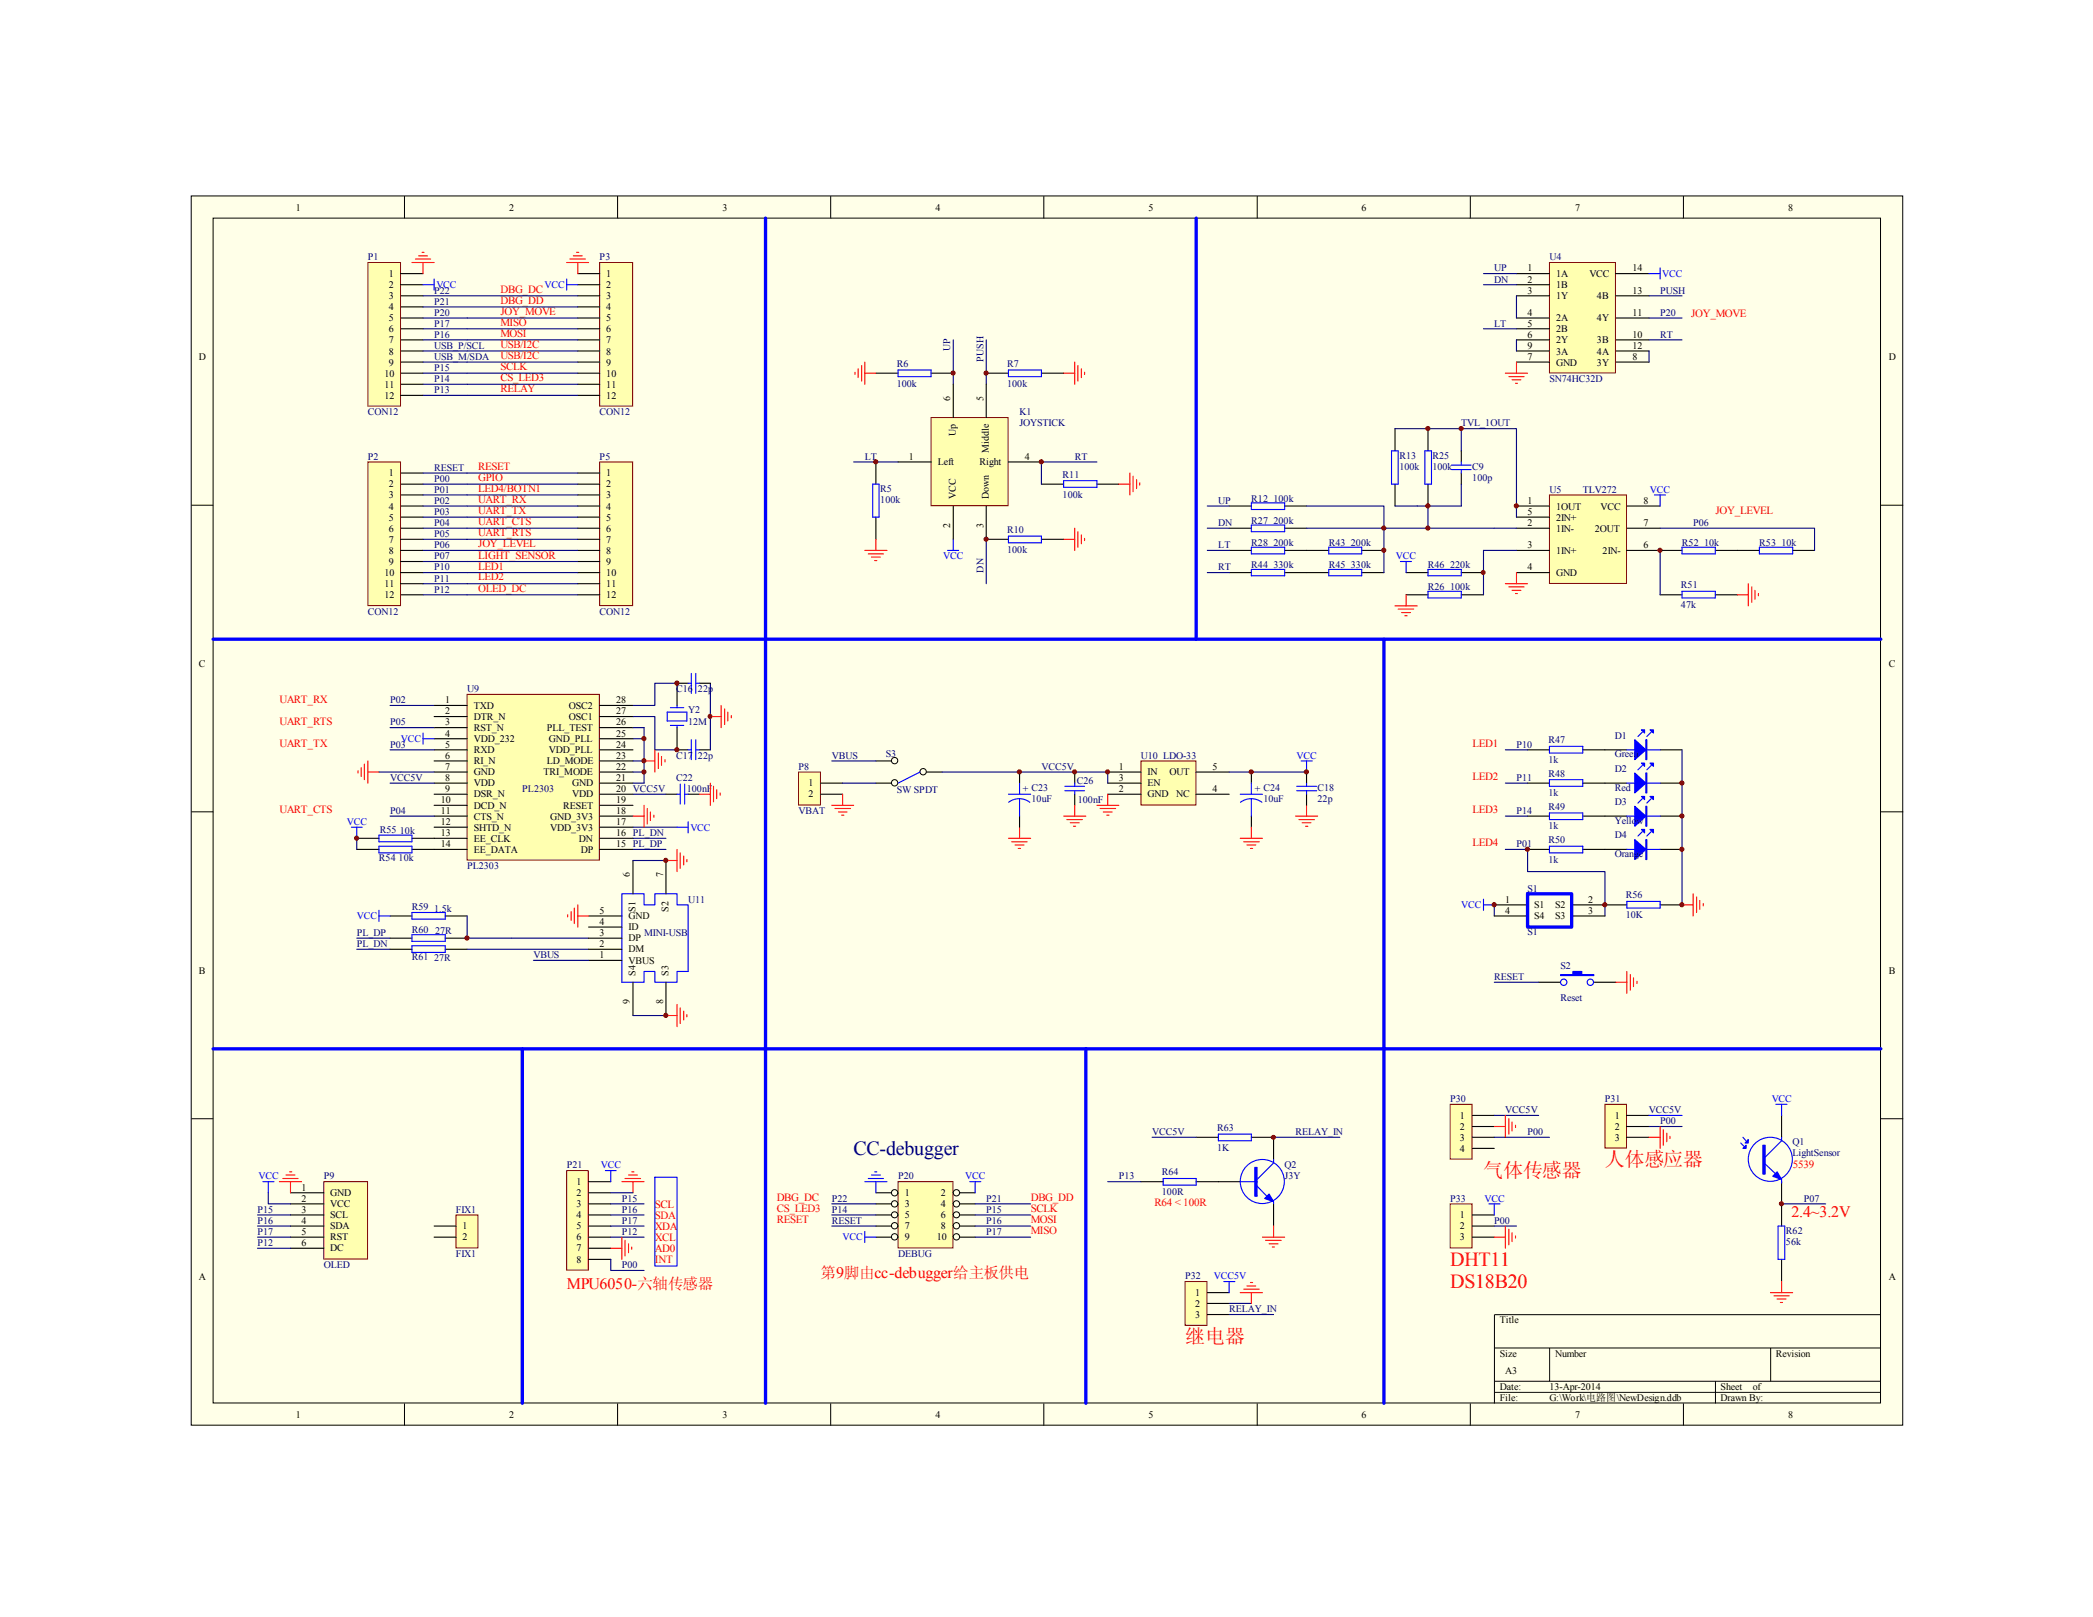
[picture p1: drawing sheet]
<svg xmlns="http://www.w3.org/2000/svg" width="279mm" height="216mm" viewBox="0 0 279 216" stroke-linecap="round" stroke-linejoin="round" font-family="sans-serif">
<path d="M25.5 26.2h228.5v164.1h-228.5z" fill="#ffffe8"/>
<g fill="none" stroke="#000" stroke-width=".13">
<path d="M25.5 26.2h228.5v164.1h-228.5zM28.4 29.1h222.6v158.2h-222.6zM54 26.2v2.9M82.4 26.2v2.9M110.9 26.2v2.9M139.3 26.2v2.9M167.8 26.2v2.9M196.3 26.2v2.9M224.7 26.2v2.9M25.5 67.5h3M251.1 67.5h3M25.5 108.4h3"/>
<path d="M251.1 108.4h3M25.5 149.4h3M251.1 149.4h3M199.5 180h51.6M206.9 180v4.4M236.4 180v4.4M251.1 175.5h-51.6v11.9M54 187.4v3M82.4 187.4v3M110.9 187.4v3M139.3 187.4v3M167.8 187.4v3"/>
<path d="M196.3 187.4v3M199.5 184.4h51.6M199.5 185.9h51.6M224.7 187.4v3M229 184.4v3"/>
</g>
<path d="M49.1 61.7h4.4v19.2h-4.4z" fill="#ffffb0"/>
<path d="M49.1 61.7h4.4v19.2h-4.4z" fill="none" stroke="#800000" stroke-width=".13"/>
<path d="M53.5 63.2h3M53.5 64.6h3M53.5 66.1h3M53.5 67.6h3M53.5 69h3M53.5 70.5h3M53.5 72h3M53.5 73.5h3M53.5 75h3M53.5 76.5h3M53.5 77.9h3M53.5 79.4h3" fill="none" stroke="#000" stroke-width=".15"/>
<path d="M56.5 63.2h5.9M56.5 64.6h5.9M56.5 66.1h5.9M56.5 67.6h5.9M56.5 69h5.9M56.5 70.5h5.9M56.5 72h5.9M56.5 73.5h5.9M56.5 75h5.9M56.5 76.5h5.9M56.5 77.9h5.9M56.5 79.4h5.9" fill="none" stroke="#000080" stroke-width=".15"/>
<path d="M49.1 35.1h4.4v19.1h-4.4z" fill="#ffffb0"/>
<path d="M49.1 35.1h4.4v19.1h-4.4z" fill="none" stroke="#800000" stroke-width=".13"/>
<g fill="none" stroke="#000" stroke-width=".15">
<path d="M53.5 36.5h3M53.5 38h3M53.5 39.5h3M53.5 41h3M53.5 42.5h3M53.5 43.9h3M53.5 45.4h3M53.5 46.9h3M53.5 48.3h3M53.5 49.8h3M53.5 51.3h3M53.5 52.8h3"/>
<path d="M116.9 49.8h3M124.3 49.8h3M131.7 49.8h2.9M139 49.8h3M116.9 61.7v2.9M116.9 69v3M131.7 72h2.9M139 72h3M139 64.6h3M146.4 64.6h3"/>
</g>
<g fill="none" stroke="#000080" stroke-width=".15">
<path d="M56.5 42.5h5.9M56.5 43.9h5.9M56.5 45.4h5.9M56.5 46.9h5.9M56.5 48.3h5.9M56.5 49.8h5.9M56.5 51.3h5.9M56.5 52.8h5.9M127.3 45.4v5.9M131.7 45.4v5.9M114 61.7h5.9M131.7 72v5.9"/>
<path d="M146.4 61.7h-7.4v2.9"/>
</g>
<path d="M119.9 49.4h4.4v.9h-4.4zM134.6 49.4h4.4v.9h-4.4zM116.5 64.6h.8v4.4h-.8zM126.5 73.5h1.5M127.3 72v1.5M134.6 71.6h4.4v.9h-4.4zM142 64.2h4.4v.9h-4.4z" fill="none" stroke="#00f" stroke-width=".15"/>
<g fill="none" stroke="#f00" stroke-width=".15">
<path d="M114.1 49.7v.3M114.6 49.2v1.2M115 48.8v2.1M115.4 49.8h1.5M115.4 48.3v3M142 49.8h1.5M143.5 48.3v3M143.9 48.8v2.1M144.4 49.2v1.2M144.8 49.7v.3M115.4 73.5h3M115.9 74h2"/>
<path d="M116.3 74.4h1.2M116.8 74.8h.3M116.9 72v1.5M142 72h1.5M143.5 70.5v3M143.9 71v2.1M144.4 71.4v1.2M144.8 71.9v.3M149.4 64.6h1.4M150.8 63.2v2.9M151.3 63.6v2.1M151.7 64.1v1.1"/>
<path d="M152.1 64.5v.3"/>
</g>
<path d="M124.3 55.8h10.3v11.7h-10.3z" fill="#ffffb0"/>
<path d="M124.3 55.8h10.3v11.7h-10.3z" fill="none" stroke="#800000" stroke-width=".13"/>
<path d="M127.3 51.3v4.5M131.7 51.3v4.5M119.9 61.7h4.4M127.3 67.6v4.4M131.7 67.6v4.4M134.6 61.7h4.4" fill="none" stroke="#000" stroke-width=".15"/>
<path d="M206.9 35.1h8.7v14.7h-8.7z" fill="#ffffb0"/>
<path d="M206.8 35.1h8.8v14.7h-8.8z" fill="none" stroke="#800000" stroke-width=".13"/>
<g fill="none" stroke="#000" stroke-width=".15">
<path d="M202.4 36.5h4.4M202.4 38h4.4M202.4 39.5h4.4M215.7 36.5h4.4M215.7 39.5h4.4M202.4 42.5h4.4M202.4 43.9h4.4M202.4 45.4h4.4M202.4 48.3h4.4M202.4 46.9h4.4M215.7 42.5h4.4M215.7 45.4h4.4"/>
<path d="M215.7 48.3h4.4M215.7 46.9h4.4"/>
</g>
<path d="M206.9 66.1h10.2v11.8h-10.2z" fill="#ffffb0"/>
<path d="M206.8 66.1h10.3v11.8h-10.3z" fill="none" stroke="#800000" stroke-width=".13"/>
<g fill="none" stroke="#000" stroke-width=".15">
<path d="M186.2 57.2v3M190.6 57.2v3M164.1 67.6h2.9M164.1 70.5h2.9M164.1 73.5h2.9M164.1 76.5h2.9M171.5 67.6h2.9M171.5 70.5h2.9M171.5 73.5h5.9M171.5 76.5h5.9M181.8 73.5h2.9M181.8 76.5h2.9"/>
<path d="M186.2 64.6v3M187.7 76.5h2.9M187.7 79.4h2.9M190.6 64.6v3M195.1 76.5h2.9M195.1 79.4h2.9M195.1 60.2v1.5M195.1 63.2v1.4M202.4 67.6h4.4M202.4 70.5h4.4M202.4 73.5h4.4M202.4 76.5h4.4"/>
<path d="M202.4 69h4.4M217.2 67.6h4.4M217.2 70.5h4.4M217.2 73.5h7.3M221.6 79.4h2.9M229 73.5h5.9M229 79.4h2.9M239.3 73.5h2.9M116.9 104.6h2.1M116.9 101.6h2.1M123.7 103.1h2.1M203.9 100.1h2.9"/>
<path d="M203.9 104.6h2.9M203.9 109h2.9M203.9 113.4h2.9M211.3 100.1h5.9M211.3 104.6h5.9M211.3 109h5.9M211.3 113.4h5.9M221.6 100.1h2.9M221.6 104.6h2.9M221.6 109h2.9M221.6 113.4h2.9M214.2 120.8h3"/>
<path d="M221.6 120.8h2.9"/>
</g>
<g fill="none" stroke="#000080" stroke-width=".15">
<path d="M198 36.5h4.4M198 38h4.4M202.4 39.5v3M220.1 39.5h4.4M186.2 57.2h8.9v3M195.1 57.2h7.3v10.4M198 43.9h4.4M220.1 45.4h4.4M220.1 42.5h4.4M161.2 70.5h2.9M161.2 73.5h2.9M161.2 67.6h2.9"/>
<path d="M161.2 76.5h2.9M174.4 67.6h10.3v8.9M174.4 70.5h10.3M190.6 67.6v2.9M195.1 64.6v3h-8.9M199.5 70.5h2.9M202.4 73.5h-4.4v5.9M201 113.4h2.9v3h10.3v4.4M201 100.1h2.9M201 104.6h2.9M201 109h2.9M224.5 100.1v20.7"/>
</g>
<g fill="none" stroke="#f00" stroke-width=".15">
<path d="M201 49.8h2.9M201.4 50.3h2.1M201.8 50.7h1.2M202.3 51.2h.3M202.4 48.3v1.5M187.7 79.4v1.5M201 77.9h2.9M201.4 78.4h2.1M201.8 78.8h1.2M202.3 79.2h.3M202.4 76.5v1.4M231.9 79.4h1.5"/>
<path d="M233.4 77.9v3M233.8 78.4v2M234.3 78.8v1.2M234.7 79.2v.3M186.2 80.9h3M186.6 81.3h2.1M187.1 81.8h1.2M187.5 82.2h.3M226 119.3v3M226.5 119.8v2M224.5 120.8h1.5M226.9 120.2v1.2"/>
<path d="M227.4 120.7v.2"/>
</g>
<g fill="none" stroke="#00f" stroke-width=".15">
<path d="M220.1 36.5h1.5M221.6 35.8v1.5M167 67.1h4.5v.9h-4.5zM167 70.1h4.5v.9h-4.5zM167 73.1h4.5v.9h-4.5zM167 76h4.5v.9h-4.5zM177.4 73.1h4.4v.9h-4.4zM177.4 76h4.4v.9h-4.4zM185.8 60.2h.8v4.4h-.8zM186.9 75h1.5M187.7 75v1.5M190.2 60.2h.9v4.4h-.9z"/>
<path d="M190.6 76h4.5v.9h-4.5zM190.6 79h4.5v.8h-4.5zM193.8 62.1h2.6M193.8 62.7h2.6M195.1 61.7v.4M195.1 62.7v.5M220.9 66.1h1.4M221.6 66.1v1.5M224.5 73.1h4.5v.9h-4.5zM224.5 79h4.5v.8h-4.5zM234.9 73.1h4.4v.9h-4.4zM206.8 99.7h4.5v.8h-4.5z"/>
<path d="M219.2 97.7l-.5 .6M220.4 97.7l-.6 .6M122.8 103.1l-2.9 1.5M206.8 104.1h4.5v.9h-4.5zM206.8 108.5h4.5v.9h-4.5zM206.8 113h4.5v.9h-4.5zM217.2 100.1h4.4M217.2 104.6h4.4M217.2 109h4.4M217.2 113.4h4.4M219.2 102.2l-.5 .6M219.2 106.6l-.5 .6"/>
<path d="M219.2 111l-.5 .6M220.4 102.2l-.6 .6M220.4 106.6l-.6 .6M220.4 111l-.6 .6M198 120.1v1.4M198 120.8h1.5M217.2 120.4h4.4v.8h-4.4z"/>
</g>
<g fill="#00f" stroke="#00f" stroke-width=".15">
<path d="M218.2 98.8l1.5 1.3-1.5 1.3z"/>
<path d="M220.3 97.5h.4v.4z"/>
<path d="M219.1 97.5h.4v.4z"/>
<path d="M218.2 103.2l1.5 1.4-1.5 1.3z"/>
<path d="M220.3 101.9h.4v.4z"/>
<path d="M219.1 101.9h.4v.4z"/>
<path d="M218.2 107.7l1.5 1.3-1.5 1.3z"/>
<path d="M220.3 106.3h.4v.5z"/>
<path d="M219.1 106.3h.4v.5z"/>
<path d="M218.2 112.1l1.5 1.3-1.5 1.4z"/>
<path d="M220.3 110.7h.4v.5z"/>
<path d="M219.1 110.7h.4v.5z"/>
<path d="M219.7 98.8h.1v2.6h-.1z" fill-rule="evenodd"/>
<path d="M219.7 103.2h.1v2.7h-.1z" fill-rule="evenodd"/>
<path d="M219.7 107.7h.1v2.6h-.1z" fill-rule="evenodd"/>
<path d="M219.7 112.1h.1v2.7h-.1z" fill-rule="evenodd"/>
</g>
<g fill="none" stroke="#000" stroke-width=".13">
<circle cx="119.4" cy="101.6" r=".42"/>
<circle cx="119.4" cy="104.5" r=".42"/>
<circle cx="123.2" cy="103" r=".42"/>
</g>
<path d="M106.6 103.1h2.9v4.4h-2.9z" fill="#ffffb0"/>
<path d="M106.6 103.1h2.9v4.4h-2.9z" fill="none" stroke="#800000" stroke-width=".13"/>
<path d="M109.6 104.6h2.9M109.6 106h2.9" fill="none" stroke="#000" stroke-width=".15"/>
<path d="M62.4 92.8h17.6v22.1h-17.6z" fill="#ffffb0"/>
<path d="M62.4 92.7h17.6v22.2h-17.6z" fill="none" stroke="#800000" stroke-width=".13"/>
<g fill="none" stroke="#000" stroke-width=".15">
<path d="M58 94.2h4.4M58 95.7h4.4M58 97.2h4.4M58 98.6h4.4M80.1 94.2h4.4M80.1 95.7h4.4M80.1 97.2h4.4M80.1 98.6h4.4M90.4 97.2v2.9h1.5M90.4 91.2v3M47.6 111.9h3M47.6 113.4h3"/>
<path d="M55 111.9h7.4M55 113.4h7.4M58 100.1h4.4M58 103.1h4.4M58 104.6h4.4M58 106h4.4M58 107.5h4.4M58 109h4.4M58 110.4h4.4M58 101.6h4.4M80.1 100.1h4.4M80.1 111.9h4.4"/>
<path d="M80.1 113.4h4.4M80.1 103.1h4.4M80.1 104.6h4.4M80.1 106h4.4M80.1 107.5h4.4M80.1 109h4.4M80.1 110.4h4.4M80.1 101.6h4.4M84.5 114.9v4.4M88.9 106h1.5M88.9 114.9v4.4M91.9 106h1.4"/>
<path d="M93.3 100.1h1.5M52.1 126.7h2.9M52.1 122.3h2.9M52.1 125.3h2.9M59.4 126.7h3M59.4 122.3h3M59.4 125.3h3M78.6 126.7h4.4M78.6 122.3h4.4M78.6 125.3h4.4M78.6 128.2h4.4M78.6 123.8h4.4"/>
<path d="M84.5 131.1v4.5M88.9 131.1v4.5"/>
</g>
<g fill="none" stroke="#00f" stroke-width=".15">
<path d="M56.5 97.9v1.5M56.5 98.6h1.5M89.1 95.1h2.6v1.2h-2.6zM89.5 94.5h1.8M89.5 96.9h1.8M90.4 94.2v.3M90.4 96.9v.3M92.3 98.8v2.6M92.9 98.8v2.6M46.9 110.4h1.4M47.6 110.4v1.5M50.6 111.5h4.4v.9h-4.4z"/>
<path d="M50.6 113h4.4v.9h-4.4zM83 119.3h3v1.5h1.4v-1.5h3v1.5h1.5v8.9h-1.5v1.4h-3v-1.4h-1.4v1.4h-3zM90.4 106h.4M90.4 110.4h1.5M90.8 104.7v2.7M91.4 106h.5M91.4 104.7v2.7M91.9 100.1h.4M91.9 109.7v1.5M92.9 100.1h.4M50.6 121.5v1.5M50.6 122.3h1.5"/>
<path d="M55 121.8h4.4v.9h-4.4zM55 124.8h4.4v.9h-4.4zM55 126.3h4.4v.9h-4.4z"/>
</g>
<g fill="none" stroke="#000080" stroke-width=".15">
<path d="M52.1 94.2h5.9M84.5 95.7h2.9v4.4h3M84.5 97.2h1.5v7.4h-1.5M84.5 98.6h1.5M90.4 91.2h-3v3h-2.9M94.8 91.2v8.9M47.6 111.9v1.5M50.6 103.1h7.4M52.1 104.6h5.9M52.1 100.1h5.9M52.1 109h5.9M84.5 103.1h1.5"/>
<path d="M84.5 101.6h1.5M84.5 110.4h5.9M84.5 106h4.4M84.5 111.9h4.4M84.5 113.4h4.4M84.5 114.9h4.4M47.6 125.3h4.5M47.6 126.7h4.5M62.4 122.3v3h16.2M62.4 126.7h16.2"/>
</g>
<g fill="none" stroke="#f00" stroke-width=".15">
<path d="M47.8 102.9v.3M48.2 102.5v1.2M48.6 102v2.1M49.1 101.6v3M49.1 103.1h1.5M84.5 109h1.5M86 101.6h1.4M86 107.5v2.9M86.4 108v2M86.8 108.4v1.2M87.3 108.8v.3M87.4 100.1v3"/>
<path d="M87.9 100.5v2.1M88.3 101v1.2M88.8 101.4v.3M88.9 114.9h1.5M90.4 113.4v3M90.8 113.9v2.1M91.3 114.3v1.2M91.7 114.8v.3M93.3 106h1.5M94.8 104.6v2.9M95.3 105v2.1M95.7 105.5v1.1"/>
<path d="M96.1 105.9v.3M88.9 135.6h1.5M90.4 134.1v3M90.8 134.6v2.1M91.3 135v1.2M91.7 135.5v.3"/>
</g>
<path d="M152.4 101.6h7.2v5.9h-7.2z" fill="#ffffb0"/>
<path d="M152.3 101.6h7.3v5.9h-7.3z" fill="none" stroke="#800000" stroke-width=".13"/>
<path d="M143.5 103.1v1.5M143.5 106v1.5M147.9 103.1h4.4M147.9 104.6h4.4M147.9 106h4.4M159.7 103.1h4.4M159.7 106h4.4M167 103.1v1.5M167 109v1.4" fill="none" stroke="#000" stroke-width=".15"/>
<path d="M142.2 105.6h2.6M142.2 105h2.6M143.5 104.6v.4M143.5 105.6v.4M165.6 106h2.9M167 106.6a2.35 2.35 0 0 1 1.5 .5M167 106.6a2.35 2.35 0 0 0-1.4 .5M167 104.6v1.4M167 106.6v2.4M173.7 101.6h1.5M174.4 101.6v1.5" fill="none" stroke="#00f" stroke-width=".15"/>
<path d="M111 101.6h5.9M112.5 104.6h4.4M136.1 103.1h11.8v1.5M164.1 103.1h10.3M71.2 128.2h7.4" fill="none" stroke="#000080" stroke-width=".15"/>
<g fill="none" stroke="#f00" stroke-width=".15">
<path d="M111 107.5h3M111.5 108h2M111.9 108.4h1.2M112.4 108.8h.2M112.5 106v1.5M134.6 111.9h3M135 112.4h2.1M135.5 112.8h1.2M135.9 113.3h.3M136.1 110.4v1.5M142 109h2.9M142.4 109.4h2.1"/>
<path d="M142.9 109.9h1.2M143.3 110.3h.3M143.5 107.5v1.5M165.6 111.9h2.9M166 112.4h2.1M166.5 112.8h1.1M166.9 113.3h.3M167 110.4v1.5M172.9 109h3M173.4 109.4h2.1M173.8 109.9h1.2M174.3 110.3h.3"/>
<path d="M174.4 107.5v1.5"/>
</g>
<path d="M43.3 157.8h5.8v10.3h-5.8z" fill="#ffffb0"/>
<path d="M43.2 157.8h5.9v10.3h-5.9z" fill="none" stroke="#800000" stroke-width=".13"/>
<path d="M90.4 91.2h1.5M93.3 91.2h1.5M136.1 103.1v1.5M136.1 109v1.4M174.4 103.1v1.5M174.4 106v1.5M38.8 159.3h4.4M38.8 160.7h4.4M38.8 162.2h4.4M38.8 163.7h4.4M38.8 165.2h4.4M38.8 166.7h4.4" fill="none" stroke="#000" stroke-width=".15"/>
<g fill="none" stroke="#000080" stroke-width=".15">
<path d="M202.4 45.4v1.5M220.1 46.9v1.4M184.7 70.5h14.8M202.4 67.6v1.4M221.6 70.5h20.6v3M221.6 73.5v5.9M52.1 97.2h5.9M84.5 135.6h4.4M35.8 159.3v1.4h3M34.4 162.2h4.4M34.4 163.7h4.4M34.4 165.2h4.4"/>
<path d="M34.4 166.7h4.4"/>
</g>
<g fill="none" stroke="#00f" stroke-width=".15">
<path d="M91.9 91.2h.4M92.3 89.9v2.7M92.9 91.2h.4M92.9 89.9v2.7M134.6 106h3M134.6 107.1a2.32 2.32 0 0 1 2.9 0M136.1 104.6v1.4M136.1 106.6v2.4M173.1 105h2.7M173.1 105.6h2.7M174.4 104.6v.4M174.4 105.6v.4"/>
<path d="M35.1 157.8h1.5M35.8 157.8v1.5"/>
</g>
<g fill="none" stroke="#f00" stroke-width=".15">
<path d="M94.8 95.7h1.5M96.3 94.2v3M96.7 94.7v2M97.2 95.1v1.2M97.6 95.5v.3M146.4 107.5h3M146.9 108h2M147.3 108.4h1.2M147.7 108.8h.3M147.9 106v1.5M37.3 157.8h3M37.8 157.4h2"/>
<path d="M38.2 156.9h1.2M38.7 156.5h.2M38.8 157.8v1.5"/>
</g>
<g fill="#800000" stroke="#800000" stroke-width=".13">
<circle cx="86" cy="101.6" r=".28"/>
<circle cx="86" cy="103.1" r=".28"/>
<circle cx="86" cy="98.6" r=".28"/>
<circle cx="184.7" cy="70.5" r=".28"/>
<circle cx="190.6" cy="70.5" r=".28"/>
<circle cx="195.1" cy="57.2" r=".28"/>
<circle cx="94.8" cy="95.7" r=".27"/>
<circle cx="198" cy="76.4" r=".27"/>
<circle cx="184.7" cy="73.5" r=".28"/>
<circle cx="190.6" cy="67.5" r=".28"/>
<circle cx="190.6" cy="57.2" r=".28"/>
<circle cx="47.6" cy="111.9" r=".28"/>
<circle cx="62.3" cy="125.2" r=".28"/>
<circle cx="88.9" cy="114.9" r=".28"/>
<circle cx="88.9" cy="135.6" r=".28"/>
<circle cx="202.4" cy="67.5" r=".28"/>
<circle cx="221.6" cy="73.5" r=".28"/>
</g>
<path d="M102.2 29.1v158.3M159.7 29.1v56.2M28.4 85.3h222.7M184.7 85.3v54.7M28.4 140h222.7" fill="none" stroke="#00f" stroke-width=".44"/>
<path d="M119.9 157.8h7.3v8.8h-7.3z" fill="#ffffb0"/>
<path d="M119.9 157.8h7.3v8.8h-7.3z" fill="none" stroke="#800000" stroke-width=".13"/>
<g fill="none" stroke="#000" stroke-width=".13">
<circle cx="119.4" cy="159.3" r=".42"/>
<circle cx="127.7" cy="159.3" r=".42"/>
<circle cx="119.4" cy="160.7" r=".42"/>
<circle cx="119.4" cy="165.1" r=".42"/>
<circle cx="119.4" cy="163.7" r=".42"/>
<circle cx="119.4" cy="162.2" r=".41"/>
<circle cx="127.7" cy="160.7" r=".42"/>
<circle cx="127.7" cy="163.7" r=".42"/>
<circle cx="127.7" cy="165.1" r=".42"/>
<circle cx="127.7" cy="162.2" r=".41"/>
</g>
<path d="M116.9 159.3h2.1M128.1 159.3h2.1M116.9 160.7h2.1M116.9 162.2h2.1M116.9 163.7h2.1M116.9 165.2h2.1M128.1 160.7h2.1M128.1 162.2h2.1M128.1 163.7h2.1M128.1 165.2h2.1" fill="none" stroke="#000" stroke-width=".15"/>
<path d="M111 160.7h5.9M111 162.2h5.9M111 163.7h5.9M130.2 160.7h7.4M130.2 162.2h7.4M130.2 163.7h7.4M130.2 165.2h7.4" fill="none" stroke="#000080" stroke-width=".15"/>
<path d="M115.4 157.8h3M115.9 157.4h2M116.3 156.9h1.2M116.8 156.5h.3M116.9 157.8v1.5M129.5 157.8h1.4M130.2 157.8v1.5M115.4 164.4v1.5M115.4 165.2h1.5" fill="none" stroke="#00f" stroke-width=".15"/>
<path d="M80.1 35.1h4.4v19.1h-4.4z" fill="#ffffb0"/>
<path d="M80.1 35.1h4.4v19.1h-4.4z" fill="none" stroke="#800000" stroke-width=".13"/>
<path d="M77.1 36.5h3M77.1 38h3M77.1 39.5h3M77.1 41h3M77.1 42.5h3M77.1 43.9h3M77.1 45.4h3M77.1 46.9h3M77.1 48.3h3M77.1 49.8h3M77.1 51.3h3M77.1 52.8h3" fill="none" stroke="#000" stroke-width=".15"/>
<path d="M80.1 61.7h4.4v19.2h-4.4z" fill="#ffffb0"/>
<path d="M80.1 61.7h4.4v19.2h-4.4z" fill="none" stroke="#800000" stroke-width=".13"/>
<path d="M77.1 63.2h3M77.1 64.6h3M77.1 66.1h3M77.1 67.6h3M77.1 69h3M77.1 70.5h3M77.1 72h3M77.1 73.5h3M77.1 75h3M77.1 76.5h3M77.1 77.9h3M77.1 79.4h3" fill="none" stroke="#000" stroke-width=".15"/>
<g fill="none" stroke="#000080" stroke-width=".15">
<path d="M62.4 42.5h14.7M62.4 43.9h14.7M62.4 45.4h14.7M62.4 46.9h14.7M62.4 48.3h14.7M62.4 49.8h14.7M62.4 51.3h14.7M62.4 52.8h14.7M62.4 63.2h14.7M62.4 64.6h14.7M62.4 66.1h14.7M62.4 67.6h14.7"/>
<path d="M62.4 69h14.7M62.4 70.5h14.7M62.4 72h14.7M62.4 73.5h14.7M62.4 75h14.7M62.4 76.5h14.7M62.4 77.9h14.7M62.4 79.4h14.7"/>
</g>
<path d="M75.7 156.3h2.8v13.3h-2.8z" fill="#ffffb0"/>
<path d="M75.6 156.3h2.9v13.3h-2.9z" fill="none" stroke="#800000" stroke-width=".13"/>
<g fill="none" stroke="#000" stroke-width=".15">
<path d="M199.5 120.8h4.4M199.5 122.3h4.4M205.4 131.1h2.9M209.8 120.8h4.4M209.8 122.3h4.4M212.8 131.1h2.9M78.6 157.8h2.9M78.6 159.3h2.9M78.6 160.7h2.9M78.6 162.2h2.9M78.6 163.7h2.9M78.6 165.2h2.9"/>
<path d="M78.6 166.7h2.9M78.6 168.1h2.9"/>
</g>
<path d="M56.5 39.5h20.6M56.5 41h20.6M125.8 103.1h10.3M199.5 120.8v1.5M199.5 131.1h5.9M214.2 120.8v1.5M81.5 159.3h3M81.5 168.1v1.5h4.5M81.5 160.7h4.5M81.5 162.2h4.5M81.5 163.7h4.5M81.5 165.2h4.5" fill="none" stroke="#000080" stroke-width=".15"/>
<g fill="none" stroke="#00f" stroke-width=".15">
<path d="M56.5 38h1.5M58 37.3v1.4M75.6 38h1.5M75.6 37.3v1.4M80.8 156.3h1.5M81.5 156.3v1.5M87.4 157.2h3v11.8h-3z"/>
<circle cx="208.7" cy="131.1" r=".42"/>
<circle cx="212.3" cy="131.1" r=".42"/>
</g>
<g fill="none" stroke="#f00" stroke-width=".15">
<path d="M55 35.1h3M55.5 34.6h2M55.9 34.2h1.2M56.3 33.7h.3M56.5 35.1v1.4M75.6 35.1h3M76.1 34.6h2M76.5 34.2h1.2M77 33.7h.3M77.1 35.1v1.4M75.8 122.1v.3M76.2 121.7v1.2"/>
<path d="M76.7 121.2v2.1M77.1 120.8v3M77.1 122.3h1.5M215.7 131.1h1.5M217.2 129.7v2.9M217.6 130.1v2.1M218.1 130.6v1.1M218.5 131v.3M83 157.8h3M83.4 157.4h2.1M83.9 156.9h1.2M84.3 156.5h.3"/>
<path d="M84.5 157.8v1.5M81.5 166.7h1.5M83 165.2v2.9M83.4 165.6v2.1M83.9 166.1v1.2M84.3 166.5v.3"/>
</g>
<path d="M203.9 119.3h5.9v4.5h-5.9zM144.9 140v47.4" fill="none" stroke="#00f" stroke-width=".44"/>
<g fill="#800000" stroke="#800000" stroke-width=".13">
<circle cx="116.9" cy="61.7" r=".28"/>
<circle cx="131.6" cy="49.8" r=".28"/>
<circle cx="127.2" cy="49.8" r=".28"/>
<circle cx="131.6" cy="72" r=".28"/>
<circle cx="139" cy="61.7" r=".28"/>
<circle cx="224.5" cy="120.8" r=".28"/>
<circle cx="203.9" cy="113.4" r=".28"/>
<circle cx="224.5" cy="104.5" r=".28"/>
<circle cx="224.5" cy="108.9" r=".28"/>
<circle cx="90.4" cy="100.1" r=".28"/>
<circle cx="90.4" cy="91.2" r=".28"/>
</g>
<path d="M208.3 130.1h1.7v-.4h1.2v.4h1.6v.2h-4.5z" fill-rule="evenodd" fill="#00f" stroke="#00f" stroke-width=".15"/>
<path d="M193.6 147.5h2.9v7.3h-2.9z" fill="#ffffb0"/>
<path d="M193.6 147.4h2.9v7.4h-2.9z" fill="none" stroke="#800000" stroke-width=".13"/>
<path d="M196.6 148.9h2.9M196.6 150.4h2.9M196.6 151.8h2.9M196.6 153.3h2.9" fill="none" stroke="#000" stroke-width=".15"/>
<path d="M199.5 151.8h7.3" fill="none" stroke="#000080" stroke-width=".15"/>
<path d="M214.3 147.5h2.8v5.8h-2.8z" fill="#ffffb0"/>
<path d="M214.2 147.4h2.9v5.9h-2.9z" fill="none" stroke="#800000" stroke-width=".13"/>
<path d="M217.2 148.9h2.9M217.2 150.4h2.9M217.2 151.8h2.9" fill="none" stroke="#000" stroke-width=".15"/>
<path d="M158.2 171.2h2.9v5.8h-2.9z" fill="#ffffb0"/>
<path d="M158.2 171.1h2.9v5.9h-2.9z" fill="none" stroke="#800000" stroke-width=".13"/>
<path d="M161.2 172.6h2.9M161.2 174h2.9M161.2 175.5h2.9" fill="none" stroke="#000" stroke-width=".15"/>
<path d="M193.6 160.8h2.9v5.8h-2.9z" fill="#ffffb0"/>
<path d="M193.6 160.7h2.9v5.9h-2.9z" fill="none" stroke="#800000" stroke-width=".13"/>
<path d="M237.8 148.9v2.9M237.8 157.8v5.9M196.6 162.2h2.9M196.6 163.7h2.9M196.6 165.2h2.9M237.8 168.1v3" fill="none" stroke="#000" stroke-width=".15"/>
<path d="M199.5 148.9h5.9M220.1 150.4h4.4M164.1 174h2.9M199.5 163.7h2.9M237.8 160.7h5.9" fill="none" stroke="#000080" stroke-width=".15"/>
<g fill="none" stroke="#00f" stroke-width=".15">
<path d="M220.1 148.9h4.4M232.4 152.6l.4 .4M232.7 151.8l.4 .5M235.6 155.4l2.2 2.1v.4M237.1 147.4h1.4M237.8 151.8v.5l-2.2 2.2M237.8 147.4v1.5M163.4 171.1h1.4M164.1 171.1v1.5M198.8 160.7h1.4M199.5 160.7v1.5M237.4 163.7h.9v4.4h-.9z"/>
<circle cx="236.3" cy="154.8" r="2.94"/>
</g>
<g fill="none" stroke="#f00" stroke-width=".15">
<path d="M199.5 150.4h1.5M201 148.9v2.9M201.4 149.4v2M201.8 149.8v1.2M202.3 150.2v.3M220.1 151.8h1.5M221.6 150.4v2.9M222 150.8v2.1M222.5 151.3v1.1M222.9 151.7v.3M165.6 172.6h2.9M166 172.1h2.1"/>
<path d="M166.5 171.7h1.1M166.9 171.2h.3M167 172.6v1.4M199.5 165.2h1.5M201 163.7v3M201.4 164.1v2.1M201.8 164.6v1.2M202.3 165v.3M236.3 172.6h3M236.8 173h2M237.2 173.4h1.2M237.7 173.9h.3"/>
<path d="M237.8 171.1v1.5"/>
</g>
<g fill="#800000" stroke="#800000" stroke-width=".13">
<circle cx="147.8" cy="103.1" r=".28"/>
<circle cx="136.1" cy="103.1" r=".28"/>
<circle cx="237.8" cy="160.7" r=".28"/>
</g>
<g fill="#00f" stroke="#00f" stroke-width=".15">
<path d="M236.6 157.1l.6-.6 .6 1z"/>
<path d="M233.4 152.1v.5h-.4z"/>
<path d="M232.7 153.3l.4-.4v.4z"/>
<path d="M235.3 152.9h.3v3.9h-.3z" fill-rule="evenodd"/>
</g>
<path d="M60.9 162.3h2.9v4.3h-2.9z" fill="#ffffb0"/>
<path d="M60.9 162.2h2.9v4.4h-2.9z" fill="none" stroke="#800000" stroke-width=".13"/>
<path d="M152.3 157.8h3M159.7 157.8h5.9M159.7 151.8h2.9M167 151.8h3v3M58 163.7h2.9M58 165.2h2.9M170 160.7v3" fill="none" stroke="#000" stroke-width=".15"/>
<g fill="none" stroke="#00f" stroke-width=".15">
<path d="M155.3 157.4h4.4v.8h-4.4zM162.6 151.4h4.4v.9h-4.4zM165.6 157.8h2.2M167.8 158.4l1.3 1.3M170 154.8v.5l-2.2 2.2M170 160.4v.3"/>
<circle cx="168.5" cy="157.8" r="2.94"/>
</g>
<g fill="#00f" stroke="#00f" stroke-width=".15">
<path d="M168.8 160l.6-.6 .6 1z"/>
<path d="M167.5 155.9h.3v3.8h-.3z" fill-rule="evenodd"/>
</g>
<path d="M147.9 157.8h4.4M153.8 151.8h5.9M170 151.8h8.9M164.1 175.5h5.9" fill="none" stroke="#000080" stroke-width=".15"/>
<path d="M168.5 165.2h3M169 165.6h2M169.4 166.1h1.2M169.8 166.5h.3M170 163.7v1.5" fill="none" stroke="#f00" stroke-width=".15"/>
<path d="M69.7 140v47.4M184.7 140v47.4" fill="none" stroke="#00f" stroke-width=".44"/>
<g fill="#800000" stroke="#800000" stroke-width=".13">
<circle cx="170" cy="151.8" r=".27"/>
<circle cx="199.5" cy="120.8" r=".28"/>
<circle cx="214.2" cy="120.8" r=".28"/>
<circle cx="224.5" cy="113.4" r=".28"/>
<circle cx="167" cy="103.1" r=".28"/>
<circle cx="174.4" cy="103.1" r=".28"/>
<circle cx="143.4" cy="103.1" r=".28"/>
</g>
<text font-size="2.7" fill="#000080" x="114" y="154.2">CC-debugger</text>
<g font-size="2.7" fill="#f00">
<text x="214.2" y="155.7">人体感应器</text>
<text x="198" y="157.1">气体传感器</text>
<text x="193.6" y="169">DHT11</text>
<text x="193.6" y="172">DS18B20</text>
<text x="158.2" y="179.3">继电器</text>
</g>
<g font-size="2.1" fill="#f00">
<text x="239.1" y="162.5">2.4~3.2V</text>
<text x="75.6" y="172.1">MPU6050-六轴传感器</text>
<text x="109.5" y="170.6">第9脚由cc-debugger给主板供电</text>
</g>
<g font-size="1.5" fill="#f00">
<text x="66.8" y="39.1">DBG_DC</text>
<text x="66.8" y="40.5">DBG_DD</text>
<text x="66.8" y="42">JOY_MOVE</text>
<text x="66.8" y="43.5">MISO</text>
<text x="66.8" y="45">MOSI</text>
<text x="66.8" y="46.5">USB/I2C</text>
<text x="66.8" y="48">USB/I2C</text>
<text x="225.7" y="42.3">JOY_MOVE</text>
<text x="66.8" y="49.4">SCLK</text>
<text x="66.8" y="50.9">CS_LED3</text>
<text x="66.8" y="52.4">RELAY</text>
<text x="63.8" y="62.7">RESET</text>
<text x="63.8" y="65.7">LED4/BOTN1</text>
<text x="63.8" y="64.2">GPIO</text>
<text x="63.8" y="67.2">UART_RX</text>
<text x="63.8" y="68.7">UART_TX</text>
<text x="63.8" y="70.1">UART_CTS</text>
<text x="63.8" y="71.6">UART_RTS</text>
<text x="229" y="68.7">JOY_LEVEL</text>
<text x="63.8" y="73.1">JOY_LEVEL</text>
<text x="63.8" y="74.6">LIGHT_SENSOR</text>
<text x="63.8" y="76.1">LED1</text>
<text x="63.8" y="77.5">LED2</text>
<text x="63.8" y="79">OLED_DC</text>
<text x="37.3" y="93.8">UART_RX</text>
<text x="37.3" y="96.8">UART_RTS</text>
<text x="37.3" y="99.7">UART_TX</text>
<text x="196.6" y="99.7">LED1</text>
<text x="196.6" y="104.1">LED2</text>
<text x="37.3" y="108.6">UART_CTS</text>
<text x="196.6" y="108.6">LED3</text>
<text x="196.6" y="113">LED4</text>
<text x="239.3" y="155.9">5539</text>
<text x="87.4" y="161.2">SCL</text>
<text x="103.7" y="160.4">DBG_DC</text>
<text x="103.7" y="161.8">CS_LED3</text>
<text x="137.6" y="160.4">DBG_DD</text>
<text x="137.6" y="161.8">SCLK</text>
<text x="154.1" y="161.1">R64 &lt; 100R</text>
<text x="87.4" y="162.7">SDA</text>
<text x="87.4" y="164.2">XDA</text>
<text x="87.4" y="165.6">XCL</text>
<text x="87.4" y="167.1">AD0</text>
<text x="103.7" y="163.3">RESET</text>
<text x="137.6" y="163.3">MOSI</text>
<text x="137.6" y="164.8">MISO</text>
<text x="87.4" y="168.6">INT</text>
</g>
<g font-size="1.3">
<text x="39.5" y="28.1">1</text>
<text x="68" y="28.1">2</text>
<text x="96.4" y="28.1">3</text>
<text x="124.9" y="28.1">4</text>
<text x="153.3" y="28.1">5</text>
<text x="181.8" y="28.1">6</text>
<text x="210.3" y="28.1">7</text>
<text x="238.7" y="28.1">8</text>
<text x="51.9" y="37">1</text>
<text x="51.9" y="38.4">2</text>
<text x="51.9" y="39.9">3</text>
<text x="51.9" y="41.4">4</text>
<text x="80.9" y="37">1</text>
<text x="80.9" y="38.4">2</text>
<text x="80.9" y="39.9">3</text>
<text x="80.9" y="41.4">4</text>
<text x="203.9" y="36.2">1</text>
<text x="203.9" y="37.7">2</text>
<text x="203.9" y="39.2">3</text>
<text x="207.7" y="37">1A</text>
<text x="207.7" y="38.4">1B</text>
<text x="207.7" y="39.9">1Y</text>
<text x="212.2" y="37">VCC</text>
<text x="213.2" y="39.9">4B</text>
<text x="217.9" y="39.2">13</text>
<text x="217.9" y="36.2">14</text>
<text x="51.9" y="42.9">5</text>
<text x="51.9" y="44.4">6</text>
<text x="51.9" y="45.9">7</text>
<text x="51.9" y="47.3">8</text>
<text x="80.9" y="42.9">5</text>
<text x="80.9" y="44.4">6</text>
<text x="80.9" y="45.9">7</text>
<text x="80.9" y="47.3">8</text>
<text x="203.9" y="42.2">4</text>
<text x="203.9" y="43.7">5</text>
<text x="203.9" y="45.1">6</text>
<text x="203.9" y="46.6">9</text>
<text x="207.7" y="42.9">2A</text>
<text x="207.7" y="44.4">2B</text>
<text x="207.7" y="45.9">2Y</text>
<text x="207.7" y="47.3">3A</text>
<text x="213.2" y="45.9">3B</text>
<text x="213.2" y="42.9">4Y</text>
<text x="213.2" y="47.3">4A</text>
<text x="217.9" y="45.1">10</text>
<text x="217.9" y="42.2">11</text>
<text x="217.9" y="46.6">12</text>
<text x="26.5" y="48.1">D</text>
<text x="51.3" y="50.3">10</text>
<text x="51.3" y="51.8">11</text>
<text x="51.3" y="53.3">12</text>
<text x="51.9" y="48.8">9</text>
<text x="80.9" y="48.8">9</text>
<text x="80.9" y="50.3">10</text>
<text x="80.9" y="51.8">11</text>
<text x="80.9" y="53.3">12</text>
<text x="126.8" y="53.6" transform="rotate(-90 126.8 53.6)">6</text>
<text x="131.3" y="53.6" transform="rotate(-90 131.3 53.6)">5</text>
<text x="203.9" y="48.1">7</text>
<text x="207.7" y="48.8">GND</text>
<text x="213.2" y="48.8">3Y</text>
<text x="217.9" y="48.1">8</text>
<text x="252.1" y="48.1">D</text>
<text x="127.6" y="58.3" transform="rotate(-90 127.6 58.3)">Up</text>
<text x="51.9" y="63.6">1</text>
<text x="51.9" y="65.1">2</text>
<text x="80.9" y="63.6">1</text>
<text x="80.9" y="65.1">2</text>
<text x="121.3" y="61.4">1</text>
<text x="125.2" y="62.1">Left</text>
<text x="130.8" y="62.1">Right</text>
<text x="132" y="60.5" transform="rotate(-90 132 60.5)">Middle</text>
<text x="136.8" y="61.4">4</text>
<text x="51.9" y="66.6">3</text>
<text x="51.9" y="68">4</text>
<text x="51.9" y="69.5">5</text>
<text x="51.9" y="71">6</text>
<text x="80.9" y="66.6">3</text>
<text x="80.9" y="68">4</text>
<text x="80.9" y="69.5">5</text>
<text x="80.9" y="71">6</text>
<text x="126.8" y="70.5" transform="rotate(-90 126.8 70.5)">2</text>
<text x="127.6" y="66.7" transform="rotate(-90 127.6 66.7)">VCC</text>
<text x="131.3" y="70.5" transform="rotate(-90 131.3 70.5)">3</text>
<text x="132" y="66.7" transform="rotate(-90 132 66.7)">Down</text>
<text x="203.9" y="67.3">1</text>
<text x="203.9" y="70.2">2</text>
<text x="203.9" y="68.8">5</text>
<text x="207.7" y="68">1OUT</text>
<text x="207.7" y="71">1IN-</text>
<text x="207.7" y="69.5">2IN+</text>
<text x="212.9" y="71">2OUT</text>
<text x="213.6" y="68">VCC</text>
<text x="219.4" y="70.2">7</text>
<text x="219.4" y="67.3">8</text>
<text x="51.3" y="76.9">10</text>
<text x="51.9" y="72.5">7</text>
<text x="51.9" y="74">8</text>
<text x="51.9" y="75.4">9</text>
<text x="80.9" y="72.5">7</text>
<text x="80.9" y="74">8</text>
<text x="80.9" y="75.4">9</text>
<text x="80.9" y="76.9">10</text>
<text x="203.9" y="73.2">3</text>
<text x="203.9" y="76.2">4</text>
<text x="207.7" y="74">1IN+</text>
<text x="207.7" y="76.9">GND</text>
<text x="213.9" y="74">2IN-</text>
<text x="219.4" y="73.2">6</text>
<text x="51.3" y="78.4">11</text>
<text x="51.3" y="79.8">12</text>
<text x="80.9" y="78.4">11</text>
<text x="80.9" y="79.8">12</text>
<text x="26.5" y="89">C</text>
<text x="252.1" y="89">C</text>
<text x="59.4" y="93.9">1</text>
<text x="59.4" y="95.4">2</text>
<text x="63.2" y="94.7">TXD</text>
<text x="75.9" y="94.7">OSC2</text>
<text x="82.2" y="95.4">27</text>
<text x="82.2" y="93.9">28</text>
<text x="59.4" y="99.8">5</text>
<text x="59.4" y="96.9">3</text>
<text x="59.4" y="98.3">4</text>
<text x="59.4" y="101.3">6</text>
<text x="63.2" y="100.5">RXD</text>
<text x="63.2" y="96.1">DTR_N</text>
<text x="63.2" y="97.6">RST_N</text>
<text x="63.2" y="99.1">VDD_232</text>
<text x="73" y="97.6">PLL_TEST</text>
<text x="73.3" y="100.5">VDD_PLL</text>
<text x="73.3" y="99.1">GND_PLL</text>
<text x="75.9" y="96.1">OSC1</text>
<text x="82.2" y="101.3">23</text>
<text x="82.2" y="99.8">24</text>
<text x="82.2" y="98.3">25</text>
<text x="82.2" y="96.9">26</text>
<text x="58.8" y="107.2">10</text>
<text x="59.4" y="102.8">7</text>
<text x="59.4" y="104.3">8</text>
<text x="59.4" y="105.8">9</text>
<text x="63.2" y="103.5">GND</text>
<text x="63.2" y="105">VDD</text>
<text x="63.2" y="106.5">DSR_N</text>
<text x="63.2" y="108">DCD_N</text>
<text x="63.2" y="102">RI_N</text>
<text x="72.6" y="103.5">TRI_MODE</text>
<text x="73" y="102">LD_MODE</text>
<text x="75.2" y="108">RESET</text>
<text x="76.4" y="106.5">VDD</text>
<text x="76.4" y="105">GND</text>
<text x="82.2" y="107.2">19</text>
<text x="82.2" y="105.8">20 VCC5V</text>
<text x="82.2" y="104.3">21</text>
<text x="82.2" y="102.8">22</text>
<text x="107.9" y="105">1</text>
<text x="107.9" y="106.5">2</text>
<text x="149.3" y="102.8">1</text>
<text x="149.3" y="104.3">3</text>
<text x="149.3" y="105.8">2</text>
<text x="153.2" y="103.5">IN</text>
<text x="153.2" y="105">EN</text>
<text x="153.2" y="106.5">GND</text>
<text x="156.1" y="103.5">OUT</text>
<text x="157" y="106.5">NC</text>
<text x="161.9" y="105.8">4</text>
<text x="161.9" y="102.8">5</text>
<text x="58.8" y="111.6">13</text>
<text x="58.8" y="113.1">14</text>
<text x="58.8" y="108.7">11</text>
<text x="58.8" y="110.2">12</text>
<text x="63.2" y="112.4">EE_CLK</text>
<text x="63.2" y="113.9">EE_DATA</text>
<text x="63.2" y="109.4">CTS_N</text>
<text x="63.2" y="110.9">SHTD_N</text>
<text x="73.4" y="110.9">VDD_3V3</text>
<text x="73.4" y="109.4">GND_3V3</text>
<text x="77.3" y="112.4">DN</text>
<text x="77.6" y="113.9">DP</text>
<text x="82.2" y="113.1">15 PL_DP</text>
<text x="82.2" y="111.6">16 PL_DN</text>
<text x="82.2" y="110.2">17</text>
<text x="82.2" y="108.7">18</text>
<text x="84.1" y="117.1" transform="rotate(-90 84.1 117.1)">6</text>
<text x="88.5" y="117.1" transform="rotate(-90 88.5 117.1)">7</text>
<text x="80" y="122">5</text>
<text x="80" y="125">3</text>
<text x="80" y="123.5">4</text>
<text x="83.9" y="122.7">GND</text>
<text x="83.9" y="125.7">DP</text>
<text x="83.9" y="124.2">ID</text>
<text x="84.8" y="121.7" transform="rotate(-90 84.8 121.7)">S1</text>
<text x="89.2" y="121.7" transform="rotate(-90 89.2 121.7)">S2</text>
<text x="200.9" y="120.5">1</text>
<text x="200.9" y="122">4</text>
<text x="204.8" y="121.2">S1</text>
<text x="204.8" y="122.7">S4</text>
<text x="207.6" y="121.2">S2</text>
<text x="207.6" y="122.7">S3</text>
<text x="212" y="120.5">2</text>
<text x="212" y="122">3</text>
<text x="26.5" y="130">B</text>
<text x="80" y="127.9">1</text>
<text x="80" y="126.5">2</text>
<text x="83.9" y="128.7">VBUS</text>
<text x="83.9" y="127.2">DM</text>
<text x="84.8" y="130.3" transform="rotate(-90 84.8 130.3)">S4</text>
<text x="89.2" y="130.3" transform="rotate(-90 89.2 130.3)">S3</text>
<text x="252.1" y="130">B</text>
<text x="84.1" y="134.1" transform="rotate(-90 84.1 134.1)">9</text>
<text x="88.5" y="134.1" transform="rotate(-90 88.5 134.1)">8</text>
<text x="194.9" y="149.4">1</text>
<text x="215.6" y="149.4">1</text>
<text x="194.9" y="150.8">2</text>
<text x="194.9" y="152.3">3</text>
<text x="194.9" y="153.8">4</text>
<text x="215.6" y="150.8">2</text>
<text x="215.6" y="152.3">3</text>
<text x="40.3" y="159">1</text>
<text x="40.3" y="160.4">2</text>
<text x="40.3" y="161.9">3</text>
<text x="44.1" y="159.7">GND</text>
<text x="44.1" y="161.2">VCC</text>
<text x="77" y="158.2">1</text>
<text x="77" y="159.7">2</text>
<text x="77" y="161.2">3</text>
<text x="120.8" y="159.7">1</text>
<text x="120.8" y="161.2">3</text>
<text x="125.6" y="159.7">2</text>
<text x="125.6" y="161.2">4</text>
<text x="40.3" y="163.4">4</text>
<text x="40.3" y="164.9">5</text>
<text x="40.3" y="166.4">6</text>
<text x="44.1" y="162.7">SCL</text>
<text x="44.1" y="164.1">SDA</text>
<text x="44.1" y="165.6">RST</text>
<text x="44.1" y="167.1">DC</text>
<text x="61.8" y="164.1">1</text>
<text x="61.8" y="165.6">2</text>
<text x="77" y="162.7">4</text>
<text x="77" y="164.1">5</text>
<text x="77" y="165.6">6</text>
<text x="77" y="167.1">7</text>
<text x="120.8" y="162.7">5</text>
<text x="120.8" y="164.1">7</text>
<text x="120.8" y="165.6">9</text>
<text x="125" y="165.6">10</text>
<text x="125.6" y="162.7">6</text>
<text x="125.6" y="164.1">8</text>
<text x="194.9" y="162.7">1</text>
<text x="194.9" y="164.1">2</text>
<text x="194.9" y="165.6">3</text>
<text x="26.5" y="170.9">A</text>
<text x="77" y="168.6">8</text>
<text x="159.5" y="173">1</text>
<text x="252.1" y="170.9">A</text>
<text x="159.5" y="174.5">2</text>
<text x="159.5" y="176">3</text>
<text x="200.2" y="176.7">Title</text>
<text x="200.2" y="181.1">Size</text>
<text x="200.2" y="185.6">Date:</text>
<text x="200.9" y="183.4">A3</text>
<text x="206.8" y="185.6">13-Apr-2014</text>
<text x="207.6" y="181.1">Number</text>
<text x="229.7" y="185.6">Sheet</text>
<text x="234" y="185.6">of</text>
<text x="237.1" y="181.1">Revision</text>
<text x="39.5" y="189.3">1</text>
<text x="68" y="189.3">2</text>
<text x="96.4" y="189.3">3</text>
<text x="124.9" y="189.3">4</text>
<text x="153.3" y="189.3">5</text>
<text x="181.8" y="189.3">6</text>
<text x="200.2" y="187.1">File:</text>
<text x="206.8" y="187.1">G:\Work\电路图\NewDesign.ddb</text>
<text x="210.3" y="189.3">7</text>
<text x="229.7" y="187.1">Drawn By:</text>
<text x="238.7" y="189.3">8</text>
</g>
<g font-size="1.3" fill="#000080">
<text x="49.1" y="34.8">P1</text>
<text x="80" y="34.8">P3</text>
<text x="206.8" y="34.8">U4</text>
<text x="58" y="39.2">P22</text>
<text x="58" y="40.7">P21</text>
<text x="199.5" y="36.2">UP</text>
<text x="199.5" y="37.7">DN</text>
<text x="221.6" y="39.2">PUSH</text>
<text x="58" y="42.2">P20</text>
<text x="58" y="45.1">P16</text>
<text x="58" y="43.7">P17</text>
<text x="58" y="46.6">USB_P/SCL</text>
<text x="126.8" y="46.9" transform="rotate(-90 126.8 46.9)">UP</text>
<text x="199.5" y="43.7">LT</text>
<text x="221.6" y="45.1">RT</text>
<text x="221.6" y="42.2">P20</text>
<text x="58" y="52.5">P13</text>
<text x="58" y="51">P14</text>
<text x="58" y="49.5">P15</text>
<text x="58" y="48.1">USB_M/SDA</text>
<text x="119.7" y="48.9">R6</text>
<text x="119.7" y="51.6">100k</text>
<text x="131.3" y="48.4" transform="rotate(-90 131.3 48.4)">PUSH</text>
<text x="134.4" y="48.9">R7</text>
<text x="134.4" y="51.6">100k</text>
<text x="206.8" y="51">SN74HC32D</text>
<text x="49.1" y="55.5">CON12</text>
<text x="80" y="55.5">CON12</text>
<text x="136.1" y="55.5">K1</text>
<text x="136.1" y="56.9">JOYSTICK</text>
<text x="195.1" y="56.9">TVL_1OUT</text>
<text x="49.1" y="61.4">P2</text>
<text x="58" y="62.9">RESET</text>
<text x="58" y="64.4">P00</text>
<text x="58" y="65.8">P01</text>
<text x="80" y="61.4">P5</text>
<text x="115.4" y="61.4">LT</text>
<text x="117.5" y="65.7">R5</text>
<text x="141.9" y="63.8">R11</text>
<text x="143.5" y="61.4">RT</text>
<text x="186.8" y="61.2">R13</text>
<text x="186.8" y="62.7">100k</text>
<text x="191.2" y="61.2">R25</text>
<text x="191.2" y="62.7">100k</text>
<text x="196.5" y="62.7">C9</text>
<text x="196.5" y="64.2">100p</text>
<text x="206.8" y="65.8">U5</text>
<text x="211.3" y="65.8">TLV272</text>
<text x="58" y="67.3">P02</text>
<text x="58" y="68.8">P03</text>
<text x="58" y="70.2">P04</text>
<text x="58" y="71.7">P05</text>
<text x="117.5" y="67.1">100k</text>
<text x="134.4" y="71.1">R10</text>
<text x="141.9" y="66.4">100k</text>
<text x="162.6" y="67.3">UP</text>
<text x="162.6" y="70.2">DN</text>
<text x="167" y="67">R12</text>
<text x="167" y="69.9">R27</text>
<text x="170" y="67">100k</text>
<text x="170" y="69.9">200k</text>
<text x="226" y="70.2">P06</text>
<text x="58" y="73.2">P06</text>
<text x="58" y="74.7">P07</text>
<text x="58" y="76.2">P10</text>
<text x="58" y="77.6">P11</text>
<text x="131.3" y="76.5" transform="rotate(-90 131.3 76.5)">DN</text>
<text x="134.4" y="73.8">100k</text>
<text x="162.6" y="73.2">LT</text>
<text x="162.6" y="76.2">RT</text>
<text x="167" y="72.9">R28</text>
<text x="167" y="75.9">R44</text>
<text x="170" y="72.9">200k</text>
<text x="170" y="75.9">330k</text>
<text x="177.4" y="72.9">R43</text>
<text x="177.4" y="75.9">R45</text>
<text x="180.3" y="72.9">200k</text>
<text x="180.3" y="75.9">330k</text>
<text x="190.6" y="75.9">R46</text>
<text x="193.6" y="75.9">220k</text>
<text x="224.5" y="72.9">R52</text>
<text x="227.5" y="72.9">10k</text>
<text x="234.9" y="72.9">R53</text>
<text x="237.8" y="72.9">10k</text>
<text x="49.1" y="82.1">CON12</text>
<text x="58" y="79.1">P12</text>
<text x="80" y="82.1">CON12</text>
<text x="190.6" y="78.8">R26</text>
<text x="193.6" y="78.8">100k</text>
<text x="224.4" y="78.5">R51</text>
<text x="224.4" y="81.2">47k</text>
<text x="52.1" y="93.9">P02</text>
<text x="62.4" y="92.4">U9</text>
<text x="90.3" y="92.4">C16</text>
<text x="91.9" y="95.3">Y2</text>
<text x="93.2" y="92.4">22p</text>
<text x="52.1" y="99.8">P03</text>
<text x="52.1" y="96.9">P05</text>
<text x="90.3" y="101.3">C17</text>
<text x="91.9" y="96.7">12M</text>
<text x="93.2" y="101.3">22p</text>
<text x="111" y="101.3">VBUS</text>
<text x="118.2" y="101.1">S3</text>
<text x="152.3" y="101.3">U10 LDO-33</text>
<text x="202.4" y="99.8">P10</text>
<text x="206.7" y="99.2">R47</text>
<text x="206.7" y="101.9">1k</text>
<text x="215.6" y="98.6">D1</text>
<text x="215.6" y="101.1">Green</text>
<text x="52.1" y="104.3">VCC5V</text>
<text x="69.7" y="105.8">PL2303</text>
<text x="90.3" y="104.3">C22</text>
<text x="91.7" y="105.8">100nF</text>
<text x="106.6" y="102.8">P8</text>
<text x="119.7" y="105.9">SW SPDT</text>
<text x="136.5" y="105.8">+ C23</text>
<text x="137.7" y="107.1">10uF</text>
<text x="139" y="102.8">VCC5V</text>
<text x="143.8" y="104.7">C26</text>
<text x="143.9" y="107.2">100nF</text>
<text x="167.5" y="105.8">+ C24</text>
<text x="168.6" y="107.1">10uF</text>
<text x="175.9" y="105.6">C18</text>
<text x="175.9" y="107.1">22p</text>
<text x="202.4" y="104.3">P11</text>
<text x="206.7" y="103.7">R48</text>
<text x="206.7" y="106.3">1k</text>
<text x="215.6" y="103.1">D2</text>
<text x="215.6" y="105.6">Red</text>
<text x="215.6" y="107.5">D3</text>
<text x="50.7" y="111.2">R55</text>
<text x="52.1" y="108.7">P04</text>
<text x="53.4" y="111.3">10k</text>
<text x="106.6" y="108.7">VBAT</text>
<text x="202.4" y="108.7">P14</text>
<text x="202.4" y="113.1">P01</text>
<text x="206.7" y="108.1">R49</text>
<text x="206.7" y="110.7">1k</text>
<text x="206.7" y="112.5">R50</text>
<text x="215.6" y="110">Yello</text>
<text x="215.6" y="111.9">D4</text>
<text x="218.5" y="110">w</text>
<text x="50.6" y="114.9">R54</text>
<text x="53.2" y="114.9">10k</text>
<text x="62.4" y="116.1">PL2303</text>
<text x="203.9" y="119">S1</text>
<text x="206.7" y="115.2">1k</text>
<text x="215.6" y="114.5">Orange</text>
<text x="217" y="119.9">R56</text>
<text x="47.6" y="125">PL_DP</text>
<text x="55" y="121.5">R59</text>
<text x="55" y="124.5">R60</text>
<text x="58" y="121.7">1.5k</text>
<text x="58.1" y="124.7">27R</text>
<text x="86" y="125">MINI-USB</text>
<text x="91.9" y="120.5">U11</text>
<text x="203.9" y="124.8">S1</text>
<text x="217" y="122.6">10K</text>
<text x="47.6" y="126.5">PL_DN</text>
<text x="55" y="128.2">R61</text>
<text x="58" y="128.4">27R</text>
<text x="71.2" y="127.9">VBUS</text>
<text x="199.5" y="130.9">RESET</text>
<text x="208.3" y="129.4">S2</text>
<text x="208.3" y="133.7">Reset</text>
<text x="193.6" y="147.2">P30</text>
<text x="200.9" y="148.6">VCC5V</text>
<text x="214.2" y="147.2">P31</text>
<text x="220.1" y="148.6">VCC5V</text>
<text x="153.8" y="151.6">VCC5V</text>
<text x="162.5" y="151">R63</text>
<text x="162.5" y="153.6">1K</text>
<text x="172.9" y="151.6">RELAY_IN</text>
<text x="203.9" y="151.6">P00</text>
<text x="221.6" y="150.1">P00</text>
<text x="239.3" y="152.9">Q1</text>
<text x="239.3" y="154.4">LightSensor</text>
<text x="34.4" y="161.9">P15</text>
<text x="43.2" y="157.5">P9</text>
<text x="60.9" y="161.9">FIX1</text>
<text x="75.6" y="156">P21</text>
<text x="83" y="161.9">P16</text>
<text x="83" y="160.4">P15</text>
<text x="111" y="160.4">P22</text>
<text x="111" y="161.9">P14</text>
<text x="119.9" y="157.5">P20</text>
<text x="131.7" y="160.4">P21</text>
<text x="131.7" y="161.9">P15</text>
<text x="149.3" y="157.5">P13</text>
<text x="155.1" y="156.9">R64</text>
<text x="155.1" y="159.6">100R</text>
<text x="171.5" y="156">Q2</text>
<text x="171.5" y="157.5">J3Y</text>
<text x="193.6" y="160.4">P33</text>
<text x="240.8" y="160.4">P07</text>
<text x="34.4" y="166.4">P12</text>
<text x="34.4" y="164.9">P17</text>
<text x="34.4" y="163.4">P16</text>
<text x="60.9" y="167.9">FIX1</text>
<text x="83" y="164.9">P12</text>
<text x="83" y="163.4">P17</text>
<text x="111" y="163.4">RESET</text>
<text x="119.9" y="167.9">DEBUG</text>
<text x="131.7" y="163.4">P16</text>
<text x="131.7" y="164.9">P17</text>
<text x="199.5" y="163.4">P00</text>
<text x="238.4" y="164.7">R62</text>
<text x="238.4" y="166.2">56k</text>
<text x="43.2" y="169.3">OLED</text>
<text x="83" y="169.3">P00</text>
<text x="158.2" y="170.8">P32</text>
<text x="164.1" y="175.2">RELAY_IN</text>
</g>
<g font-size="1.3" fill="#00f">
<text x="58.2" y="38.4">VCC</text>
<text x="72.7" y="38.4">VCC</text>
<text x="221.9" y="37">VCC</text>
<text x="220.3" y="65.8">VCC</text>
<text x="125.9" y="74.7">VCC</text>
<text x="186.3" y="74.7">VCC</text>
<text x="53.5" y="99.1">VCC</text>
<text x="173.1" y="101.3">VCC</text>
<text x="46.3" y="110.2">VCC</text>
<text x="92.2" y="110.9">VCC</text>
<text x="47.6" y="122.7">VCC</text>
<text x="195.1" y="121.2">VCC</text>
<text x="236.5" y="147.2">VCC</text>
<text x="34.5" y="157.5">VCC</text>
<text x="80.2" y="156">VCC</text>
<text x="128.9" y="157.5">VCC</text>
<text x="198.2" y="160.4">VCC</text>
<text x="112.5" y="165.6">VCC</text>
<text x="162" y="170.8">VCC5V</text>
</g>
</svg>
